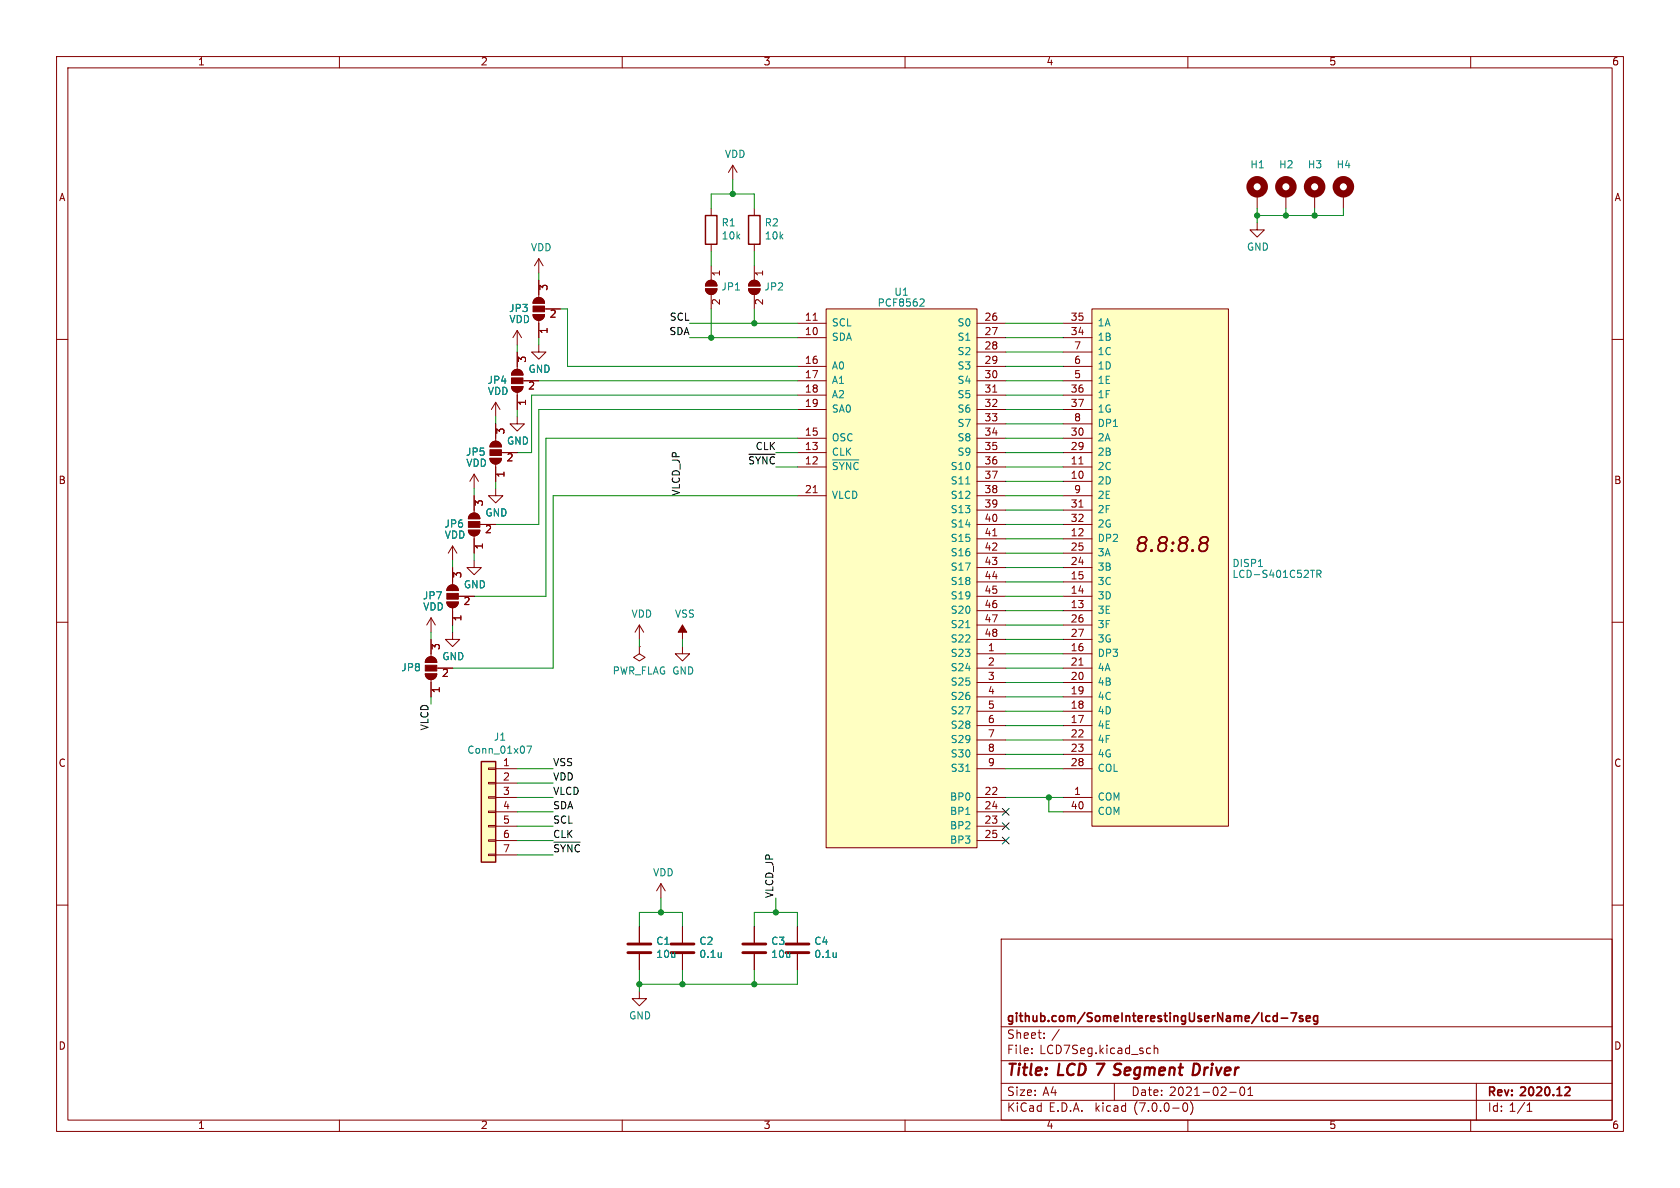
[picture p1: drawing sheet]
<svg xmlns="http://www.w3.org/2000/svg" width="297mm" height="210mm" viewBox="0 0 297 210" stroke-linecap="round" stroke-linejoin="round" font-family="sans-serif">
<g fill="none" stroke="#840000" stroke-width=".18">
<path d="M10 10h277v190h-277zM12 12h273v186h-273zM60 10v2M110 10v2M160 10v2M210 10v2M260 10v2M125.7 36.8v1.3M129.5 29.2l-.7 1.3M129.5 29.2v2.6M129.5 29.2l.8 1.3M133.3 36.8v1.3"/>
<path d="M222.2 39.4v1.2h1.3l-1.3 1.3-1.2-1.3h1.2M222.2 34.3v2.5M227.3 34.3v2.5M232.4 34.3v2.5M237.5 34.3v2.5M10 60h2M91.4 58.4l-.7 1.3M91.4 58.4v2.6M91.4 58.4l.8 1.3M94.2 55.6h2.1a1.02 1.02 0 0 1-1.1 1 1.02 1.02 0 0 1-1-1zM94.5 52.9a1.02 1.02 0 0 1 1.1-.2 1.02 1.02 0 0 1 .7 .9h-2.1zM95.2 45.7v2.6"/>
<path d="M95.2 49.5v3.1M95.2 56.6v3.1M95.2 45.7l-.7 1.3M95.2 45.7l.8 1.3M96.3 54.6h2.8M124.7 51.1h2a1.02 1.02 0 0 1-1 1 1.02 1.02 0 0 1-1-1zM125 49.8a1.02 1.02 0 0 1 1.1-.2 1.02 1.02 0 0 1 .6 .9h-2zM125.7 43.2v1.3M125.7 47v2.5M125.7 52.1v2.5M132.3 51.1h2.1a1.02 1.02 0 0 1-1.1 1 1.02 1.02 0 0 1-1-1zM132.6 49.8a1.02 1.02 0 0 1 1.1-.2 1.02 1.02 0 0 1 .7 .9h-2.1z"/>
<path d="M133.3 43.2v1.3M133.3 47v2.5M133.3 52.1v2.5M141 59.7h5M141 57.2h5M143.8 56.6h.7M146 54.6h26.7v95.3h-26.7zM172.7 59.7h5.1M172.7 57.2h5.1M188 59.7h5M188 57.2h5M193 54.6h24.2v91.5h-24.2z"/>
<path d="M285 60h2M86.9 78.3a1.02 1.02 0 0 1 1.1-.2 1.02 1.02 0 0 1 .6 .9h-2zM87.6 71.1v2.6M87.6 74.9v3.1M87.6 71.1l-.7 1.3M87.6 71.1l.8 1.3M90.4 68.3h2.1a1.02 1.02 0 0 1-1.1 1 1.02 1.02 0 0 1-1-1zM90.7 65.6a1.02 1.02 0 0 1 1.1-.2 1.02 1.02 0 0 1 .7 .9h-2.1zM91.4 73.7v1.2h1.3l-1.3 1.3-1.2-1.3h1.2M91.4 62.2v3.1M91.4 69.3v3.1M92.5 67.3h2.7"/>
<path d="M95.2 61v1.2h1.3l-1.3 1.3-1.2-1.3h1.2M141 77.5h5M141 69.9h5M141 72.4h5M141 67.3h5M141 64.8h5M172.7 77.5h5.1M172.7 69.9h5.1M172.7 72.4h5.1M172.7 67.3h5.1M172.7 64.8h5.1M172.7 62.2h5.1"/>
<path d="M172.7 74.9h5.1M175.5 69.3h.7M188 77.5h5M188 69.9h5M188 72.4h5M188 67.3h5M188 64.8h5M188 62.2h5M188 74.9h5M80 96.5v2.6M80 96.5l-.8 1.3M80 96.5l.8 1.3"/>
<path d="M82.8 93.7h2a1.02 1.02 0 0 1-1 1 1.02 1.02 0 0 1-1-1zM83.1 91a1.02 1.02 0 0 1 1.1-.2 1.02 1.02 0 0 1 .6 .9h-2zM83.8 99.1v1.2h1.3l-1.3 1.3-1.3-1.3h1.3M83.8 83.8v2.6M83.8 87.6v3.1M83.8 94.7v3.1M83.8 83.8l-.7 1.3M83.8 83.8l.8 1.3M84.8 92.7h2.8M86.6 81h2a1.02 1.02 0 0 1-1 1 1.02 1.02 0 0 1-1-1zM87.6 86.4v1.2h1.3l-1.3 1.3-1.2-1.3h1.2M87.6 82v3.1"/>
<path d="M88.6 80h2.8M141 80h5M141 82.6h5M141 87.6h5M143.8 87.1h.7M172.7 92.7h5.1M172.7 80h5.1M172.7 85.1h5.1M172.7 82.6h5.1M172.7 95.3h5.1M172.7 97.8h5.1M172.7 90.2h5.1"/>
<path d="M172.7 87.6h5.1M175.5 94.7h.7M188 92.7h5M188 80h5M188 85.1h5M188 82.6h5M188 95.3h5M188 97.8h5M188 90.2h5M188 87.6h5M190.7 82h.8M190.7 89.6h.8"/>
<path d="M10 110h2M75.2 119.1h2a1.02 1.02 0 0 1-1 1 1.02 1.02 0 0 1-1-1zM75.5 116.4a1.02 1.02 0 0 1 1.1-.2 1.02 1.02 0 0 1 .6 .9h-2zM76.2 109.2v2.6M76.2 113v3.1M76.2 109.2l-.8 1.3M76.2 109.2l.8 1.3M77.2 118.1h2.8M79 106.4h2a1.02 1.02 0 0 1-1 1 1.02 1.02 0 0 1-1-1zM79.3 103.7a1.02 1.02 0 0 1 1.1-.2 1.02 1.02 0 0 1 .6 .9h-2zM80 111.8v1.2h1.3l-1.3 1.3-1.3-1.3h1.3M80 100.3v3.1"/>
<path d="M80 107.4v3.1M81 105.4h2.8M113 114.3v1.3l1 .6-1 .6-1-.6 1-.6M113 114.3h.1M113 110.5v2.5M113 110.5l-.7 1.3M113 110.5l.8 1.3M120.6 114.3v1.3h1.3l-1.3 1.2-1.2-1.2h1.2M120.6 110.5v2.5M172.7 118.1h5.1M172.7 105.4h5.1M172.7 108h5.1"/>
<path d="M172.7 102.9h5.1M172.7 115.6h5.1M172.7 100.3h5.1M172.7 110.5h5.1M172.7 113h5.1M188 118.1h5M188 105.4h5M188 108h5M188 102.9h5M188 115.6h5M188 100.3h5M188 110.5h5"/>
<path d="M188 113h5M190.7 117.6h.8M285 110h2M76.2 120.1v3.1M86.4 138.3h1.2v.3h-1.2zM86.4 135.8h1.2v.2h-1.2zM87.6 135.9h3.8M87.6 138.4h3.8M172.7 135.9h5.1M172.7 128.3h5.1M172.7 125.7h5.1M172.7 123.2h5.1"/>
<path d="M172.7 120.7h5.1M172.7 130.8h5.1M172.7 133.4h5.1M188 135.9h5M188 128.3h5M188 125.7h5M188 123.2h5M188 120.7h5M188 130.8h5M188 133.4h5M10 160h2M86.4 151h1.2v.3h-1.2z"/>
<path d="M86.4 148.5h1.2v.2h-1.2zM86.4 145.9h1.2v.3h-1.2zM86.4 143.4h1.2v.2h-1.2zM86.4 140.8h1.2v.3h-1.2zM87.6 141h3.8M87.6 143.5h3.8M87.6 146.1h3.8M87.6 148.6h3.8M87.6 151.1h3.8M116.8 156.2l-.7 1.3M116.8 156.2v2.6M116.8 156.2l.8 1.3"/>
<path d="M172.7 141h5.1M172.7 143.5h5.1M172.7 146.1h5.1M172.7 148.6h5.1M188 141h5M188 143.5h5M285 160h2M113 175.3v1.2h1.3l-1.3 1.3-1.2-1.3h1.2M113 163.8v2.8M113 168.7v2.8M120.6 163.8v2.8M120.6 168.7v2.8"/>
<path d="M133.3 163.8v2.8M133.3 168.7v2.8M141 163.8v2.8M141 168.7v2.8M177 166h108v32h-108zM60 198v2M110 198v2M160 198v2M177 194.5h108M177 191.5h108M177 187.5h108M177 181.5h108"/>
<path d="M182.4 186.1v.2M182.4 185.3v.2M184.6 183.4v.2M184.6 182.6v.2M197 191.5v3M203.3 185.3h.1M203.4 186.2l-.1 .1M204 184.8v1.5M204 185.4l.3-.1h.3l.1 1M209.3 195h.2a.81 .81 0 0 1 .5 .6 .81 .81 0 0 1-.3 .8l-.1 .1a.81 .81 0 0 1-.6-.7 .81 .81 0 0 1 .3-.8zM210 198v2M210.5 194.8a1.74 1.74 0 0 1 0 2.2"/>
<path d="M217.4 193.1h1.1M219.4 192.2h.1a.81 .81 0 0 1 .6 .6 .81 .81 0 0 1-.3 .8l-.1 .1a.81 .81 0 0 1-.6-.7 .81 .81 0 0 1 .3-.8zM220.6 193.7h.9M220.6 192.6l.4-.4v1.5M260 198v2M261 191.5v6.5M270 196.5h.8M270 195.4l.4-.4v1.5"/>
</g>
<path d="M226.5 180h1.1M228.2 179.1h1l-.6 1.5M230.3 179.6h-.4l-.2 .2 .1 .2 .5 .1v.4h-.6M232.9 179.6h-.4l-.3 .2v.5l.2 .2h.5M232.9 179.6v1.2l-.3 .3-.3-.1M230.9 180.1l.7-.2v-.3h-.5l-.2 .2 .1 .7h.6M276.9 192.2h.5l.1 .4-.9 1.1h.9" fill="none" stroke="#840000" stroke-width=".3"/>
<path d="M211.1 188h.5l.4 .3M212.1 189.2a1 1 0 0 1-1.3 .8" fill="none" stroke="#840000" stroke-width=".4"/>
<path d="M111 168.4h4.1M111 166.9h4.1M118.6 168.4h4.1M118.6 166.9h4.1M131.3 168.4h4.1M131.3 166.9h4.1M138.9 168.4h4.1M138.9 166.9h4.1" fill="none" stroke="#840000" stroke-width=".51"/>
<g fill="#840000" stroke="#840000" stroke-width=".18">
<path d="M125 49.8a1.02 1.02 0 0 1 1.1-.2 1.02 1.02 0 0 1 .6 .9h-2z"/>
<path d="M124.7 51.1h2a1.02 1.02 0 0 1-1 1 1.02 1.02 0 0 1-1-1z"/>
<path d="M132.6 49.8a1.02 1.02 0 0 1 1.1-.2 1.02 1.02 0 0 1 .7 .9h-2.1z"/>
<path d="M132.3 51.1h2.1a1.02 1.02 0 0 1-1.1 1 1.02 1.02 0 0 1-1-1z"/>
<path d="M94.2 55.6h2.1a1.02 1.02 0 0 1-1.1 1 1.02 1.02 0 0 1-1-1z"/>
<path d="M94.2 54.1h2.1v1h-2.1z"/>
<path d="M94.5 52.9a1.02 1.02 0 0 1 1.1-.2 1.02 1.02 0 0 1 .7 .9h-2.1z"/>
<path d="M120.6 110.5l.8 1.3h-1.5z"/>
<path d="M75.2 119.1h2a1.02 1.02 0 0 1-1 1 1.02 1.02 0 0 1-1-1z"/>
<path d="M75.2 117.6h2v1h-2z"/>
<path d="M75.5 116.4a1.02 1.02 0 0 1 1.1-.2 1.02 1.02 0 0 1 .6 .9h-2z"/>
<path d="M79 106.4h2a1.02 1.02 0 0 1-1 1 1.02 1.02 0 0 1-1-1z"/>
<path d="M79 104.9h2v1h-2z"/>
<path d="M79.3 103.7a1.02 1.02 0 0 1 1.1-.2 1.02 1.02 0 0 1 .6 .9h-2z"/>
<path d="M82.8 93.7h2a1.02 1.02 0 0 1-1 1 1.02 1.02 0 0 1-1-1z"/>
<path d="M82.8 92.2h2v1h-2z"/>
<path d="M83.1 91a1.02 1.02 0 0 1 1.1-.2 1.02 1.02 0 0 1 .6 .9h-2z"/>
<path d="M86.6 81h2a1.02 1.02 0 0 1-1 1 1.02 1.02 0 0 1-1-1z"/>
<path d="M86.6 79.5h2v1h-2z"/>
<path d="M86.9 78.3a1.02 1.02 0 0 1 1.1-.2 1.02 1.02 0 0 1 .6 .9h-2z"/>
<path d="M90.4 68.3h2.1a1.02 1.02 0 0 1-1.1 1 1.02 1.02 0 0 1-1-1z"/>
<path d="M90.4 66.8h2.1v1h-2.1z"/>
<path d="M90.7 65.6a1.02 1.02 0 0 1 1.1-.2 1.02 1.02 0 0 1 .7 .9h-2.1z"/>
</g>
<g fill="#ffffc2" stroke="#ffffc2" stroke-width=".18">
<path d="M85.1 134.6h2.5v17.8h-2.5z"/>
<path d="M193 54.6h24.2v91.5h-24.2z"/>
<path d="M146 54.6h26.7v95.3h-26.7z"/>
</g>
<path d="M124.7 38.1h2v5.1h-2zM132.3 38.1h2.1v5.1h-2.1zM85.1 134.6h2.5v17.8h-2.5z" fill="none" stroke="#840000" stroke-width=".25"/>
<g fill="none" stroke="#008484" stroke-width=".18">
<path d="M162.8 52.8l.5 .1 .1 .3-.8 .9h.8M147.2 81.3h4.6M148 81.8l-.5-.1-.2 .4M148.4 81.7l.4 .7 .4-.7M150.4 81.7v1.3l-.7-1.3v1.3M151.7 81.9l-.2-.2-.3 .1-.3 .5M170.7 85.6h.8M170.7 111h.8M222.5 100.2h.7M231.7 100.8h.7M232.8 101.5l.6-.1 .1-.2v-.3l-.7-.1v1.3M233.1 101.5l.4 .6"/>
<path d="M93.1 131.9h.9l-.6 1.3M170.7 136.4h.8M170.7 144h.8"/>
</g>
<g fill="none" stroke="#840000" stroke-width="1.3">
<circle cx="222.2" cy="33" r="1.27"/>
<circle cx="227.3" cy="33" r="1.27"/>
<circle cx="232.4" cy="33" r="1.27"/>
<circle cx="237.5" cy="33" r="1.27"/>
</g>
<path d="M212.4 95l.8-.1a.55 .55 0 0 1 .4 .6 .55 .55 0 0 1-.6 .5M212.6 96h.4M213 96l.4 .2a.85 .85 0 0 1-.1 1 .85 .85 0 0 1-.9 .3" fill="none" stroke="#840000" stroke-width=".32"/>
<path d="M132.4 80.3h4.6M97.9 148.9h4.7" fill="none" stroke="#000" stroke-width=".18"/>
<g fill="none" stroke="#008400" stroke-width=".18">
<path d="M125.7 36.8v-2.5h7.6v2.5M129.5 31.8v2.5M222.2 36.8v2.6M227.3 36.8v1.3M232.4 36.8v1.3M237.5 36.8v1.3h-15.3M95.2 48.3v1.2M95.2 59.7v1.3M99.1 54.6h1.2v10.2h40.7M121.9 57.2h19.1M121.9 59.7h19.1M125.7 44.5v2.5"/>
<path d="M125.7 54.6v5.1M133.3 44.5v2.5M133.3 54.6v2.6M177.8 57.2h10.2M177.8 59.7h10.2M87.6 73.7v1.2M91.4 61v1.2M91.4 72.4v1.3M95.2 67.3h45.8M141 72.4h-45.8v20.3h-7.6M141 69.9h-47v10.1h-2.6M141 77.5h-44.5v27.9h-12.7"/>
<path d="M177.8 64.8h10.2M177.8 67.3h10.2M177.8 69.9h10.2M177.8 72.4h10.2M177.8 77.5h10.2M177.8 74.9h10.2M177.8 62.2h10.2M80 99.1v1.2M83.8 86.4v1.2M83.8 97.8v1.3M87.6 85.1v1.3M137.2 80h3.8"/>
<path d="M137.2 82.6h3.8M141 87.6h-43.2v30.5h-17.8M177.8 87.6h10.2M177.8 80h10.2M177.8 82.6h10.2M177.8 92.7h10.2M177.8 97.8h10.2M177.8 95.3h10.2M177.8 90.2h10.2M177.8 85.1h10.2M76.2 111.8v1.2M80 110.5v1.3"/>
<path d="M113 113v1.3M120.6 113v1.3M177.8 118.1h10.2M177.8 113h10.2M177.8 115.6h10.2M177.8 108h10.2M177.8 110.5h10.2M177.8 102.9h10.2M177.8 105.4h10.2M177.8 100.3h10.2M76.2 123.2v1.3M91.4 135.9h6.4"/>
<path d="M91.4 138.4h6.4M177.8 135.9h10.2M177.8 133.4h10.2M177.8 128.3h10.2M177.8 130.8h10.2M177.8 125.7h10.2M177.8 123.2h10.2M177.8 120.7h10.2M91.4 141h6.4M91.4 143.5h6.4M91.4 146.1h6.4M91.4 148.6h6.4"/>
<path d="M91.4 151.1h6.4M116.8 158.8v2.5M137.2 158.8v2.5M177.8 141h10.2M185.4 141v2.5h2.6M113 163.8v-2.5h7.6v2.5M113 171.5v3.8M120.6 171.5v2.5M133.3 163.8v-2.5h7.7v2.5M133.3 171.5v2.5M141 171.5v2.5h-28"/>
</g>
<path d="M177.2 148l1.2 1.2M177.2 142.9l1.2 1.2M177.2 145.4l1.2 1.3M178.4 148l-1.2 1.2M178.4 142.9l-1.2 1.2M178.4 145.4l-1.2 1.3" fill="none" stroke="#000084" stroke-width=".18"/>
<g fill="#008400" stroke="#008400" stroke-width=".18">
<circle cx="222.2" cy="38.1" r=".46"/>
<circle cx="232.4" cy="38.1" r=".46"/>
<circle cx="227.3" cy="38.1" r=".46"/>
<circle cx="185.4" cy="141" r=".46"/>
<circle cx="125.7" cy="59.7" r=".46"/>
<circle cx="133.3" cy="57.2" r=".46"/>
<circle cx="129.5" cy="34.3" r=".46"/>
<circle cx="116.8" cy="161.3" r=".46"/>
<circle cx="113" cy="174" r=".46"/>
<circle cx="120.6" cy="174" r=".46"/>
<circle cx="133.3" cy="174" r=".46"/>
<circle cx="137.2" cy="161.3" r=".46"/>
</g>
<text font-size="3.5" fill="#840000" x="200.4" y="98.2">8.8:8.8</text>
<g font-size="2.8" fill="#840000">
<text x="178" y="190.8">Title:</text>
<text x="187.1" y="190.8">LCD 7 Segment</text>
<text x="212.7" y="190.8">Driver</text>
</g>
<g font-size="2.1" fill="#840000">
<text x="178" y="183.9">Sheet:</text>
<text x="178" y="181.1">github.com/SomeInterestingUserName/lcd-7seg</text>
<text x="185.9" y="183.9">/</text>
<text x="178" y="186.6">File:</text>
<text x="183.8" y="186.6">LCD7Seg.kicad_sch</text>
<text x="178" y="196.8">KiCad</text>
<text x="178" y="194">Size:</text>
<text x="184.3" y="194">A4</text>
<text x="185.4" y="196.8">E.D.A.</text>
<text x="193.7" y="196.8">kicad</text>
<text x="200" y="194">Date:</text>
<text x="200.6" y="196.8">(7.0.0-0)</text>
<text x="206.7" y="194">2021-02-01</text>
<text x="263" y="194.2">Rev:</text>
<text x="263" y="196.8">Id: 1/1</text>
<text x="269" y="194.2">2020.12</text>
</g>
<g font-size="1.8" fill="#840000">
<text x="35" y="11.8">1</text>
<text x="85" y="11.8">2</text>
<text x="135" y="11.8">3</text>
<text x="185" y="11.8">4</text>
<text x="235" y="11.8">5</text>
<text x="285" y="11.8">6</text>
<text x="10.4" y="35.8">A</text>
<text x="285.4" y="35.8">A</text>
<text x="97.2" y="51.5" transform="rotate(-90 97.2 51.5)">3</text>
<text x="127.6" y="48.9" transform="rotate(-90 127.6 48.9)">1</text>
<text x="135.3" y="48.9" transform="rotate(-90 135.3 48.9)">1</text>
<text x="97.1" y="56.5">2</text>
<text x="97.2" y="59.1" transform="rotate(-90 97.2 59.1)">1</text>
<text x="127.6" y="54" transform="rotate(-90 127.6 54)">2</text>
<text x="135.3" y="54" transform="rotate(-90 135.3 54)">2</text>
<text x="142.2" y="59.4">10</text>
<text x="142.2" y="56.9">11</text>
<text x="174" y="56.9">26</text>
<text x="174" y="59.4">27</text>
<text x="189.2" y="59.4">34</text>
<text x="189.2" y="56.9">35</text>
<text x="93.3" y="64.2" transform="rotate(-90 93.3 64.2)">3</text>
<text x="142.2" y="64.5">16</text>
<text x="174" y="62">28</text>
<text x="174" y="64.5">29</text>
<text x="189.8" y="64.5">6</text>
<text x="189.8" y="62">7</text>
<text x="93.3" y="69.2">2</text>
<text x="93.3" y="71.8" transform="rotate(-90 93.3 71.8)">1</text>
<text x="142.2" y="67.1">17</text>
<text x="142.2" y="69.6">18</text>
<text x="174" y="67.1">30</text>
<text x="174" y="69.6">31</text>
<text x="189.2" y="69.6">36</text>
<text x="189.8" y="67.1">5</text>
<text x="89.5" y="76.9" transform="rotate(-90 89.5 76.9)">3</text>
<text x="142.2" y="77.2">15</text>
<text x="142.2" y="72.1">19</text>
<text x="174" y="72.1">32</text>
<text x="174" y="74.7">33</text>
<text x="174" y="77.2">34</text>
<text x="189.2" y="77.2">30</text>
<text x="189.2" y="72.1">37</text>
<text x="189.8" y="74.7">8</text>
<text x="89.5" y="81.9">2</text>
<text x="142.2" y="82.3">12</text>
<text x="142.2" y="79.8">13</text>
<text x="174" y="79.8">35</text>
<text x="174" y="82.3">36</text>
<text x="189.2" y="82.3">11</text>
<text x="189.2" y="79.8">29</text>
<text x="10.3" y="85.8">B</text>
<text x="85.7" y="89.6" transform="rotate(-90 85.7 89.6)">3</text>
<text x="89.5" y="84.5" transform="rotate(-90 89.5 84.5)">1</text>
<text x="142.2" y="87.4">21</text>
<text x="174" y="84.8">37</text>
<text x="174" y="87.4">38</text>
<text x="174" y="89.9">39</text>
<text x="189.2" y="84.8">10</text>
<text x="189.2" y="89.9">31</text>
<text x="189.8" y="87.4">9</text>
<text x="285.3" y="85.8">B</text>
<text x="85.7" y="94.6">2</text>
<text x="174" y="92.5">40</text>
<text x="174" y="95">41</text>
<text x="189.2" y="95">12</text>
<text x="189.2" y="92.5">32</text>
<text x="85.7" y="97.2" transform="rotate(-90 85.7 97.2)">1</text>
<text x="174" y="97.5">42</text>
<text x="174" y="100.1">43</text>
<text x="189.2" y="100.1">24</text>
<text x="189.2" y="97.5">25</text>
<text x="81.9" y="107.3">2</text>
<text x="81.9" y="102.3" transform="rotate(-90 81.9 102.3)">3</text>
<text x="174" y="102.6">44</text>
<text x="174" y="105.2">45</text>
<text x="174" y="107.7">46</text>
<text x="189.2" y="107.7">13</text>
<text x="189.2" y="105.2">14</text>
<text x="189.2" y="102.6">15</text>
<text x="81.9" y="109.9" transform="rotate(-90 81.9 109.9)">1</text>
<text x="174" y="110.2">47</text>
<text x="174" y="112.8">48</text>
<text x="189.2" y="110.2">26</text>
<text x="189.2" y="112.8">27</text>
<text x="78.1" y="115" transform="rotate(-90 78.1 115)">3</text>
<text x="174.6" y="115.3">1</text>
<text x="174.6" y="117.9">2</text>
<text x="189.2" y="115.3">16</text>
<text x="189.2" y="117.9">21</text>
<text x="78.1" y="120">2</text>
<text x="78.1" y="122.6" transform="rotate(-90 78.1 122.6)">1</text>
<text x="174.6" y="120.4">3</text>
<text x="174.6" y="122.9">4</text>
<text x="174.6" y="125.5">5</text>
<text x="189.2" y="125.5">18</text>
<text x="189.2" y="122.9">19</text>
<text x="189.2" y="120.4">20</text>
<text x="174.6" y="128">6</text>
<text x="174.6" y="130.6">7</text>
<text x="189.2" y="128">17</text>
<text x="189.2" y="130.6">22</text>
<text x="10.3" y="135.8">C</text>
<text x="88.9" y="135.6">1</text>
<text x="174.6" y="133.1">8</text>
<text x="174.6" y="135.6">9</text>
<text x="189.2" y="133.1">23</text>
<text x="189.2" y="135.6">28</text>
<text x="285.3" y="135.8">C</text>
<text x="88.9" y="138.2">2</text>
<text x="88.9" y="140.7">3</text>
<text x="88.9" y="143.3">4</text>
<text x="174" y="140.7">22</text>
<text x="174" y="143.3">24</text>
<text x="189.2" y="143.3">40</text>
<text x="189.8" y="140.7">1</text>
<text x="88.9" y="145.8">5</text>
<text x="88.9" y="148.3">6</text>
<text x="174" y="145.8">23</text>
<text x="174" y="148.3">25</text>
<text x="88.9" y="150.9">7</text>
<text x="10.3" y="185.8">D</text>
<text x="285.3" y="185.8">D</text>
<text x="35" y="199.8">1</text>
<text x="85" y="199.8">2</text>
<text x="135" y="199.8">3</text>
<text x="185" y="199.8">4</text>
<text x="235" y="199.8">5</text>
<text x="285" y="199.8">6</text>
</g>
<g font-size="1.8" fill="#008484">
<text x="128.1" y="28.2">VDD</text>
<text x="221" y="30">H1</text>
<text x="226.1" y="30">H2</text>
<text x="231.1" y="30">H3</text>
<text x="236.2" y="30">H4</text>
<text x="127.5" y="40.3">R1</text>
<text x="135.1" y="40.3">R2</text>
<text x="93.8" y="44.7">VDD</text>
<text x="127.5" y="42.6">10k</text>
<text x="135.1" y="42.6">10k</text>
<text x="220.4" y="44.6">GND</text>
<text x="127.5" y="51.6">JP1</text>
<text x="135.1" y="51.6">JP2</text>
<text x="158.1" y="52.6">U1</text>
<text x="89.9" y="55.4">JP3</text>
<text x="90" y="57.4">VDD</text>
<text x="147.1" y="58">SCL</text>
<text x="155.1" y="54.5">PCF8562</text>
<text x="169.2" y="58">S0</text>
<text x="194.1" y="58">1A</text>
<text x="147.1" y="60.5">SDA</text>
<text x="147.1" y="65.6">A0</text>
<text x="169.2" y="60.5">S1</text>
<text x="169.2" y="63.1">S2</text>
<text x="169.2" y="65.6">S3</text>
<text x="194.1" y="60.5">1B</text>
<text x="194.1" y="65.6">1D</text>
<text x="194.1" y="63.1">1C</text>
<text x="86.1" y="68.1">JP4</text>
<text x="86.2" y="70.1">VDD</text>
<text x="93.4" y="66.2">GND</text>
<text x="147.1" y="68.1">A1</text>
<text x="147.1" y="70.7">A2</text>
<text x="169.2" y="68.1">S4</text>
<text x="169.2" y="70.7">S5</text>
<text x="194.1" y="70.7">1F</text>
<text x="194.1" y="68.1">1E</text>
<text x="147.1" y="73.2">SA0</text>
<text x="169.2" y="73.2">S6</text>
<text x="169.2" y="75.8">S7</text>
<text x="194.1" y="73.2">1G</text>
<text x="194.1" y="75.8">DP1</text>
<text x="82.3" y="80.8">JP5</text>
<text x="82.4" y="82.8">VDD</text>
<text x="89.6" y="78.9">GND</text>
<text x="147.1" y="84">~{SYNC}</text>
<text x="147.1" y="80.8">CLK</text>
<text x="147.1" y="78.3">OSC</text>
<text x="167.9" y="83.4">S10</text>
<text x="169.2" y="78.3">S8</text>
<text x="169.2" y="80.8">S9</text>
<text x="194.1" y="83.4">2C</text>
<text x="194.1" y="80.8">2B</text>
<text x="194.1" y="78.3">2A</text>
<text x="147.1" y="88.5">VLCD</text>
<text x="167.9" y="85.9">S11</text>
<text x="167.9" y="88.5">S12</text>
<text x="194.1" y="85.9">2D</text>
<text x="194.1" y="88.5">2E</text>
<text x="78.5" y="93.5">JP6</text>
<text x="78.6" y="95.5">VDD</text>
<text x="85.8" y="91.6">GND</text>
<text x="167.9" y="91">S13</text>
<text x="167.9" y="93.5">S14</text>
<text x="194.1" y="91">2F</text>
<text x="194.1" y="93.5">2G</text>
<text x="167.9" y="96.1">S15</text>
<text x="167.9" y="98.6">S16</text>
<text x="167.9" y="101.2">S17</text>
<text x="194.1" y="96.1">DP2</text>
<text x="194.1" y="101.2">3B</text>
<text x="194.1" y="98.6">3A</text>
<text x="217.8" y="100.5">DISP1</text>
<text x="74.7" y="106.2">JP7</text>
<text x="81.9" y="104.3">GND</text>
<text x="167.9" y="103.7">S18</text>
<text x="167.9" y="106.2">S19</text>
<text x="194.1" y="106.2">3D</text>
<text x="194.1" y="103.7">3C</text>
<text x="217.8" y="102.4">LCD-S401C52TR</text>
<text x="74.8" y="108.2">VDD</text>
<text x="111.6" y="109.5">VDD</text>
<text x="119.3" y="109.5">VSS</text>
<text x="167.9" y="108.8">S20</text>
<text x="167.9" y="111.3">S21</text>
<text x="167.9" y="113.9">S22</text>
<text x="194.1" y="108.8">3E</text>
<text x="194.1" y="111.3">3F</text>
<text x="194.1" y="113.9">3G</text>
<text x="70.9" y="118.9">JP8</text>
<text x="78.1" y="117">GND</text>
<text x="108.2" y="119.5">PWR_FLAG GND</text>
<text x="167.9" y="116.4">S23</text>
<text x="167.9" y="118.9">S24</text>
<text x="194.1" y="116.4">DP3</text>
<text x="194.1" y="118.9">4A</text>
<text x="167.9" y="121.5">S25</text>
<text x="167.9" y="124">S26</text>
<text x="194.1" y="124">4C</text>
<text x="194.1" y="121.5">4B</text>
<text x="87.2" y="131.2">J1</text>
<text x="167.9" y="126.6">S27</text>
<text x="167.9" y="129.1">S28</text>
<text x="167.9" y="131.6">S29</text>
<text x="194.1" y="129.1">4E</text>
<text x="194.1" y="126.6">4D</text>
<text x="194.1" y="131.6">4F</text>
<text x="82.6" y="133.5">Conn_01x07</text>
<text x="167.9" y="134.2">S30</text>
<text x="167.9" y="136.7">S31</text>
<text x="194.1" y="134.2">4G</text>
<text x="194.1" y="136.7">COL</text>
<text x="167.8" y="141.8">BP0</text>
<text x="194.1" y="141.8">COM</text>
<text x="167.8" y="146.9">BP2</text>
<text x="167.8" y="144.3">BP1</text>
<text x="167.8" y="149.4">BP3</text>
<text x="194.1" y="144.3">COM</text>
<text x="115.4" y="155.2">VDD</text>
<text x="116" y="167.3">C1</text>
<text x="123.6" y="167.3">C2</text>
<text x="136.3" y="167.3">C3</text>
<text x="143.9" y="167.3">C4</text>
<text x="116" y="169.6">10u</text>
<text x="123.6" y="169.6">0.1u</text>
<text x="136.3" y="169.6">10u</text>
<text x="143.9" y="169.6">0.1u</text>
<text x="111.2" y="180.5">GND</text>
</g>
<g font-size="1.8">
<text x="118.2" y="59.4">SDA</text>
<text x="118.3" y="56.9">SCL</text>
<text x="132.1" y="82.3">~{SYNC}</text>
<text x="133.5" y="79.7">CLK</text>
<text x="120.4" y="87.6" transform="rotate(-90 120.4 87.6)">VLCD_JP</text>
<text x="75.9" y="129.2" transform="rotate(-90 75.9 129.2)">VLCD</text>
<text x="97.8" y="135.6">VSS</text>
<text x="97.8" y="138.2">VDD</text>
<text x="97.8" y="140.7">VLCD</text>
<text x="97.8" y="143.2">SDA</text>
<text x="97.8" y="148.3">CLK</text>
<text x="97.8" y="145.8">SCL</text>
<text x="97.8" y="150.9">~{SYNC}</text>
<text x="136.9" y="158.8" transform="rotate(-90 136.9 158.8)">VLCD_JP</text>
</g>
</svg>
